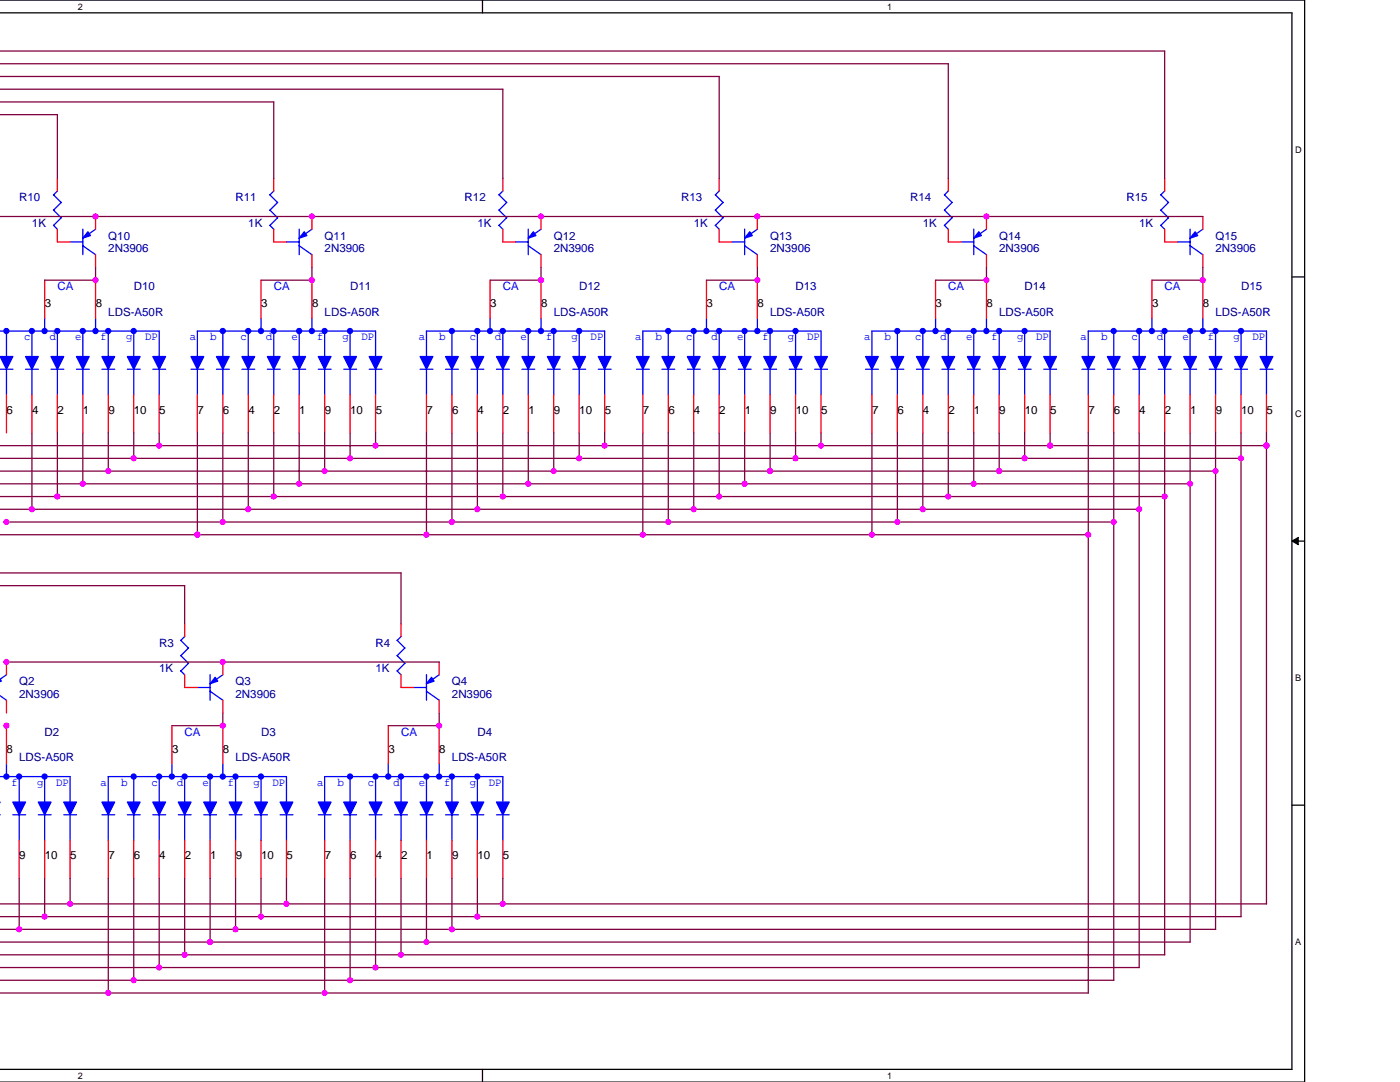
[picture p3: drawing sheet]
<svg xmlns="http://www.w3.org/2000/svg" width="279mm" height="216mm" viewBox="0 0 279 216" stroke-linecap="round" stroke-linejoin="round" font-family="sans-serif">
<path d="M0 0h260.4v215.9h-260.4M0 2.6h257.8v210.8h-257.8" fill="none" stroke="#000" stroke-width=".25"/>
<g fill="#fff">
<path d="M15.5 .3h1v2h-1z"/>
<path d="M15.5 213.6h1v2.1h-1z"/>
</g>
<path d="M96.3 0v2.6M96.3 213.4v2.5" fill="none" stroke="#000" stroke-width=".25"/>
<g fill="#fff">
<path d="M177.1 .3h1v2h-1z"/>
<path d="M177.1 213.6h1v2.1h-1z"/>
<path d="M258.5 28.9h1.3v2h-1.3z"/>
<path d="M258.5 81.6h1.3v2.1h-1.3z"/>
</g>
<path d="M257.8 55.3h2.6" fill="none" stroke="#000" stroke-width=".25"/>
<path d="M258.5 134.3h1.2v2.1h-1.2z" fill="#fff"/>
<path d="M257.8 108h2.6" fill="none" stroke="#000" stroke-width=".25"/>
<path d="M257.8 108l1.3-.8v1.5z" fill="#000" stroke="#000" stroke-width=".2"/>
<path d="M258.5 187h1.2v2.1h-1.2z" fill="#fff"/>
<path d="M257.8 160.7h2.6" fill="none" stroke="#000" stroke-width=".25"/>
<g fill="none" stroke="#00f" stroke-width=".25">
<path d="M188.5 38.9l1.5 1.5M189.3 38.1l-.8 .8M188.5 45l.8 .7M188.5 41.9l1.5 1.6M190 43.4l-1.5 1.6M190 40.4l-1.5 1.5M36.9 127l-.8 .8 1.5 1.5M37.6 132.3l-1.5 1.6 .8 .7M37.6 129.3l-1.5 1.5 1.5 1.6M0 155h14v5.1M1.3 152.4v2.6M3.8 155v5.1"/>
<path d="M8.9 155v5.1M0 162.6h.1M2.6 162.6h2.5M3.8 162.6v5.1M7.6 162.6h2.6M8.9 162.6v5.1M12.7 162.6h2.6M14 162.6v5.1"/>
</g>
<path d="M189.3 35.6v2.5M189.3 45.7v2.6M36.9 124.5v2.5M36.9 134.6v2.6" fill="none" stroke="#f00" stroke-width=".25"/>
<g fill="#00f" stroke="#00f" stroke-width=".25">
<path d="M0 160v2.6z" fill-rule="evenodd"/>
<path d="M2.6 160h2.5l-1.3 2.6z" fill-rule="evenodd"/>
<path d="M7.6 160h2.6l-1.3 2.6z" fill-rule="evenodd"/>
<path d="M12.7 160h2.6l-1.3 2.6z" fill-rule="evenodd"/>
<circle cx="3.8" cy="154.9" r=".5"/>
<circle cx="8.9" cy="154.9" r=".5"/>
</g>
<circle cx="1.3" cy="154.9" r=".5" fill="#00f"/>
<g fill="none" stroke="#00f" stroke-width=".25">
<path d="M11.5 38.1l-.8 .8 1.5 1.5M53.8 38.9l1.6 1.5M54.7 38.1l-.8 .8M100.4 38.1l-.8 .8 1.5 1.5M142.7 38.9l1.6 1.5M143.6 38.1l-.8 .8M232.5 38.1l-.9 .8 1.6 1.5M10.7 45l.8 .7M12.2 40.4l-1.5 1.5 1.5 1.5-1.5 1.6M14 48.3h2.5M16.5 49l2.6 1.8M16.5 45.7v5.1"/>
<path d="M19.1 45.7l-2.6 1.8M53.8 45l.8 .7M53.8 41.9l1.6 1.6M55.4 43.4l-1.5 1.6M55.4 40.4l-1.5 1.5M57.1 48.3h2.6M59.7 49l2.6 1.8M59.7 45.7v5.1M62.3 45.7l-2.6 1.8M99.6 45l.8 .7M101.1 40.4l-1.5 1.5 1.5 1.5-1.5 1.6M102.9 48.3h2.5"/>
<path d="M105.4 49l2.6 1.8M105.4 45.7v5.1M108 45.7l-2.6 1.8M142.7 45l.8 .7M142.7 41.9l1.6 1.5-1.5 1.6M144.3 40.4l-1.5 1.5M146 48.3h2.6M148.6 49l2.6 1.8M148.6 45.7v5.1M151.2 45.7l-2.6 1.8M191.8 48.3h2.5M194.3 49l2.6 1.8"/>
<path d="M194.3 45.7v5.1M196.9 45.7l-2.6 1.8M231.6 45l.8 .7M233.2 40.4l-1.6 1.5 1.6 1.5-1.5 1.6M234.9 48.3h2.6M237.5 49l2.6 1.8M237.5 45.7v5.1M240.1 45.7l-2.6 1.8M38.1 73.7h2.6M39.4 66.1h35.6v5.1M39.4 66.1v5.1M39.4 73.7v5.1"/>
<path d="M43.2 73.7h2.6M44.5 66.1v5.1M44.5 73.7v5.1M48.3 73.7h2.5M49.6 66.1v5.1M49.6 73.7v5.1M52.1 63.5v2.6M53.4 73.7h2.5M54.6 66.1v5.1M54.6 73.7v5.1M58.4 73.7h2.6M59.7 66.1v5.1"/>
<path d="M59.7 73.7v5.1M62.3 63.5v2.6M63.5 73.7h2.6M64.8 66.1v5.1M64.8 73.7v5.1M68.6 73.7h2.6M69.9 66.1v5.1M69.9 73.7v5.1M73.7 73.7h2.5M75 73.7v5.1M83.8 73.7h2.6M85.1 66.1h35.6v5.1"/>
<path d="M85.1 66.1v5.1M85.1 73.7v5.1M88.9 73.7h2.6M90.2 66.1v5.1M90.2 73.7v5.1M94 73.7h2.6M95.3 66.1v5.1M95.3 73.7v5.1M97.8 63.5v2.6M99.1 73.7h2.5M100.4 66.1v5.1M100.4 73.7v5.1"/>
<path d="M104.2 73.7h2.5M105.4 66.1v5.1M105.4 73.7v5.1M108 63.5v2.6M109.2 73.7h2.6M110.5 66.1v5.1M110.5 73.7v5.1M114.3 73.7h2.6M115.6 66.1v5.1M115.6 73.7v5.1M119.4 73.7h2.6M120.7 73.7v5.1"/>
<path d="M127 73.7h2.6M128.3 71.2v-5.1h35.6v5.1M128.3 73.7v5.1M132.1 73.7h2.6M133.4 66.1v5.1M133.4 73.7v5.1M137.2 73.7h2.5M138.5 66.1v5.1M138.5 73.7v5.1M141 63.5v2.6M142.3 73.7h2.5M143.5 66.1v5.1"/>
<path d="M143.5 73.7v5.1M147.3 73.7h2.6M148.6 66.1v5.1M148.6 73.7v5.1M151.2 63.5v2.6M152.4 73.7h2.6M153.7 66.1v5.1M153.7 73.7v5.1M157.5 73.7h2.6M158.8 66.1v5.1M158.8 73.7v5.1M162.6 73.7h2.5"/>
<path d="M163.9 73.7v5.1M172.7 73.7h2.6M174 66.1h35.6v5.1M174 66.1v5.1M174 73.7v5.1M177.8 73.7h2.6M179.1 66.1v5.1M179.1 73.7v5.1M182.9 73.7h2.6M184.2 66.1v5.1M184.2 73.7v5.1M186.7 63.5v2.6"/>
<path d="M188 73.7h2.5M189.3 66.1v5.1M189.3 73.7v5.1M193.1 73.7h2.5M194.3 66.1v5.1M194.3 73.7v5.1M196.9 63.5v2.6M198.1 73.7h2.6M199.4 66.1v5.1M199.4 73.7v5.1M203.2 73.7h2.6M204.5 66.1v5.1"/>
<path d="M204.5 73.7v5.1M208.3 73.7h2.6M209.6 73.7v5.1M215.9 73.7h2.6M217.2 71.2v-5.1h35.6v5.1M217.2 73.7v5.1M221 73.7h2.6M222.3 66.1v5.1M222.3 73.7v5.1M226.1 73.7h2.5M227.4 66.1v5.1M227.4 73.7v5.1"/>
<path d="M229.9 63.5v2.6M231.2 73.7h2.5M232.4 66.1v5.1M232.4 73.7v5.1M236.2 73.7h2.6M237.5 66.1v5.1M237.5 73.7v5.1M240.1 63.5v2.6M241.3 73.7h2.6M242.6 66.1v5.1M242.6 73.7v5.1M246.4 73.7h2.6"/>
<path d="M247.7 66.1v5.1M247.7 73.7v5.1M251.5 73.7h2.5M252.8 73.7v5.1M0 138.8l1.3 .9M1.3 134.6l-1.3 1M39.4 137.2h2.5M41.9 137.9l2.6 1.8M41.9 134.6v5.1M44.5 134.6l-2.6 1.8M79.2 133.9l.8 .7M79.2 130.8l1.6 1.6"/>
<path d="M79.2 127.8l1.6 1.5M80.1 127l-.8 .8M80.8 132.3l-1.5 1.6M80.8 129.3l-1.5 1.5M82.5 137.2h2.6M85.1 137.9l2.6 1.8M85.1 134.6v5.1M87.7 134.6l-2.6 1.8M26.7 155v5.1M31.8 155v5.1M34.3 152.4v2.6M36.9 155v5.1"/>
<path d="M41.9 155v5.1M44.5 152.4v2.6M47 155v5.1M52.1 155v5.1M64.8 155h35.6v5.1M64.8 155v5.1M69.9 155v5.1M75 155v5.1M77.5 152.4v2.6M80 155v5.1M85.1 155v5.1M87.7 152.4v2.6"/>
<path d="M90.2 155v5.1M95.3 155v5.1M20.3 162.6h2.6M21.6 160.1v-5.1h35.6v5.1M21.6 162.6v5.1M25.4 162.6h2.6M26.7 162.6v5.1M30.5 162.6h2.6M31.8 162.6v5.1M35.6 162.6h2.5M36.9 162.6v5.1M40.7 162.6h2.5"/>
<path d="M41.9 162.6v5.1M45.7 162.6h2.6M47 162.6v5.1M50.8 162.6h2.6M52.1 162.6v5.1M55.9 162.6h2.6M57.2 162.6v5.1M63.5 162.6h2.6M64.8 162.6v5.1M68.6 162.6h2.6M69.9 162.6v5.1M73.7 162.6h2.5"/>
<path d="M75 162.6v5.1M78.8 162.6h2.5M80 162.6v5.1M83.8 162.6h2.6M85.1 162.6v5.1M88.9 162.6h2.6M90.2 162.6v5.1M94 162.6h2.6M95.3 162.6v5.1M99.1 162.6h2.5M100.4 162.6v5.1"/>
<circle cx="1.3" cy="154.9" r=".5"/>
</g>
<g fill="none" stroke="#f00" stroke-width=".25">
<path d="M11.5 35.6v2.5M54.6 35.6v2.5M100.4 35.6v2.5M143.5 35.6v2.5M232.4 35.6v2.5M11.5 45.7v2.6h2.5M19.1 43.2v2.5M19.1 50.8v2.6M52.1 55.9v7.6M54.6 45.7v2.6h2.6M62.3 43.2v2.5M62.3 50.8v2.6"/>
<path d="M62.3 55.9v7.6M97.8 55.9v7.6M100.4 45.7v2.6h2.5M108 43.2v2.5M108 50.8v2.6M108 55.9v7.6M141 55.9v7.6M143.5 45.7v2.6h2.6M151.2 43.2v2.5M151.2 50.8v2.6M151.2 55.9v7.6M186.7 55.9v7.6"/>
<path d="M189.3 48.3h2.5M196.9 43.2v2.5M196.9 50.8v2.6M196.9 55.9v7.6M229.9 55.9v7.6M232.4 45.7v2.6h2.6M240.1 43.2v2.5M240.1 50.8v2.6M240.1 55.9v7.6M39.4 78.8v7.6M44.5 78.8v7.6M49.6 78.8v7.6"/>
<path d="M54.6 78.8v7.6M59.7 78.8v7.6M64.8 78.8v7.6M69.9 78.8v7.6M75 78.8v7.6M85.1 78.8v7.6M90.2 78.8v7.6M95.3 78.8v7.6M100.4 78.8v7.6M105.4 78.8v7.6M110.5 78.8v7.6M115.6 78.8v7.6"/>
<path d="M120.7 78.8v7.6M128.3 78.8v7.6M133.4 78.8v7.6M138.5 78.8v7.6M143.5 78.8v7.6M148.6 78.8v7.6M153.7 78.8v7.6M158.8 78.8v7.6M163.9 78.8v7.6M174 78.8v7.6M179.1 78.8v7.6M184.2 78.8v7.6"/>
<path d="M189.3 78.8v7.6M194.3 78.8v7.6M199.4 78.8v7.6M204.5 78.8v7.6M209.6 78.8v7.6M217.2 78.8v7.6M222.3 78.8v7.6M227.4 78.8v7.6M232.4 78.8v7.6M237.5 78.8v7.6M242.6 78.8v7.6M247.7 78.8v7.6"/>
<path d="M252.8 78.8v7.6M1.3 132.1v2.5M1.3 139.7v2.6M36.9 137.2h2.5M44.5 132.1v2.5M44.5 139.7v2.6M80 134.6v2.6h2.6M80 124.5v2.5M87.7 132.1v2.5M87.7 139.7v2.6M1.3 144.8v7.6M34.3 144.8v7.6"/>
<path d="M44.5 144.8v7.6M77.5 144.8v7.6M87.7 144.8v7.6M3.8 167.7v7.6M8.9 167.7v7.6M14 167.7v7.6M21.6 167.7v7.6M26.7 167.7v7.6M31.8 167.7v7.6M36.9 167.7v7.6M41.9 167.7v7.6M47 167.7v7.6"/>
<path d="M52.1 167.7v7.6M57.2 167.7v7.6M64.8 167.7v7.6M69.9 167.7v7.6M75 167.7v7.6M80 167.7v7.6M85.1 167.7v7.6M90.2 167.7v7.6M95.3 167.7v7.6M100.4 167.7v7.6"/>
</g>
<g fill="#00f" stroke="#00f" stroke-width=".25">
<path d="M83.8 71.1h2.6l-1.3 2.6z" fill-rule="evenodd"/>
<path d="M88.9 71.1h2.6l-1.3 2.6z" fill-rule="evenodd"/>
<path d="M94 71.1h2.5l-1.2 2.6z" fill-rule="evenodd"/>
<path d="M99.1 71.1h2.5l-1.2 2.6z" fill-rule="evenodd"/>
<path d="M104.2 71.1h2.5l-1.3 2.6z" fill-rule="evenodd"/>
<path d="M109.2 71.1h2.6l-1.3 2.6z" fill-rule="evenodd"/>
<path d="M114.3 71.1h2.6l-1.3 2.6z" fill-rule="evenodd"/>
<path d="M119.4 71.1h2.5l-1.2 2.6z" fill-rule="evenodd"/>
<path d="M60.7 46.2l.5 .8-1.5 .5z" fill-rule="evenodd"/>
<path d="M149.6 46.2l.5 .8-1.5 .5z" fill-rule="evenodd"/>
<path d="M86.1 135.1l.5 .8-1.5 .5z" fill-rule="evenodd"/>
<path d="M0 135.1l.3 .8-.3 .5z" fill-rule="evenodd"/>
<path d="M238.5 46.2l.5 .8-1.5 .5z" fill-rule="evenodd"/>
<path d="M172.7 71.1h2.6l-1.3 2.6z" fill-rule="evenodd"/>
<path d="M177.8 71.1h2.6l-1.3 2.6z" fill-rule="evenodd"/>
<path d="M182.9 71.1h2.5l-1.2 2.6z" fill-rule="evenodd"/>
<path d="M188 71.1h2.5l-1.2 2.6z" fill-rule="evenodd"/>
<path d="M193.1 71.1h2.5l-1.3 2.6z" fill-rule="evenodd"/>
<path d="M198.1 71.1h2.6l-1.3 2.6z" fill-rule="evenodd"/>
<path d="M203.2 71.1h2.6l-1.3 2.6z" fill-rule="evenodd"/>
<path d="M208.3 71.1h2.5l-1.2 2.6z" fill-rule="evenodd"/>
<path d="M106.4 46.2l.6 .8-1.6 .5z" fill-rule="evenodd"/>
<path d="M42.9 135.1l.6 .8-1.6 .5z" fill-rule="evenodd"/>
<path d="M20.3 160h2.6l-1.3 2.6z" fill-rule="evenodd"/>
<path d="M25.4 160h2.6l-1.3 2.6z" fill-rule="evenodd"/>
<path d="M30.5 160h2.5l-1.2 2.6z" fill-rule="evenodd"/>
<path d="M35.6 160h2.5l-1.2 2.6z" fill-rule="evenodd"/>
<path d="M40.7 160h2.5l-1.3 2.6z" fill-rule="evenodd"/>
<path d="M45.7 160h2.6l-1.3 2.6z" fill-rule="evenodd"/>
<path d="M50.8 160h2.6l-1.3 2.6z" fill-rule="evenodd"/>
<path d="M55.9 160h2.5l-1.2 2.6z" fill-rule="evenodd"/>
<path d="M38.1 71.1h2.6l-1.3 2.6z" fill-rule="evenodd"/>
<path d="M43.2 71.1h2.5l-1.2 2.6z" fill-rule="evenodd"/>
<path d="M48.3 71.1h2.5l-1.2 2.6z" fill-rule="evenodd"/>
<path d="M53.4 71.1h2.5l-1.3 2.6z" fill-rule="evenodd"/>
<path d="M58.4 71.1h2.6l-1.3 2.6z" fill-rule="evenodd"/>
<path d="M63.5 71.1h2.6l-1.3 2.6z" fill-rule="evenodd"/>
<path d="M68.6 71.1h2.5l-1.2 2.6z" fill-rule="evenodd"/>
<path d="M73.7 71.1h2.5l-1.2 2.6z" fill-rule="evenodd"/>
<path d="M63.5 160h2.6l-1.3 2.6z" fill-rule="evenodd"/>
<path d="M68.6 160h2.5l-1.2 2.6z" fill-rule="evenodd"/>
<path d="M73.7 160h2.5l-1.2 2.6z" fill-rule="evenodd"/>
<path d="M78.8 160h2.5l-1.3 2.6z" fill-rule="evenodd"/>
<path d="M83.8 160h2.6l-1.3 2.6z" fill-rule="evenodd"/>
<path d="M88.9 160h2.6l-1.3 2.6z" fill-rule="evenodd"/>
<path d="M94 160h2.5l-1.2 2.6z" fill-rule="evenodd"/>
<path d="M99.1 160h2.5l-1.2 2.6z" fill-rule="evenodd"/>
<path d="M195.3 46.2l.6 .8-1.6 .5z" fill-rule="evenodd"/>
<path d="M127 71.1h2.6l-1.3 2.6z" fill-rule="evenodd"/>
<path d="M132.1 71.1h2.5l-1.2 2.6z" fill-rule="evenodd"/>
<path d="M137.2 71.1h2.5l-1.2 2.6z" fill-rule="evenodd"/>
<path d="M142.3 71.1h2.5l-1.3 2.6z" fill-rule="evenodd"/>
<path d="M147.3 71.1h2.6l-1.3 2.6z" fill-rule="evenodd"/>
<path d="M152.4 71.1h2.6l-1.3 2.6z" fill-rule="evenodd"/>
<path d="M157.5 71.1h2.5l-1.2 2.6z" fill-rule="evenodd"/>
<path d="M162.6 71.1h2.5l-1.2 2.6z" fill-rule="evenodd"/>
<path d="M17.5 46.2l.6 .8-1.6 .5z" fill-rule="evenodd"/>
<path d="M215.9 71.1h2.6l-1.3 2.6z" fill-rule="evenodd"/>
<path d="M221 71.1h2.5l-1.2 2.6z" fill-rule="evenodd"/>
<path d="M226.1 71.1h2.5l-1.2 2.6z" fill-rule="evenodd"/>
<path d="M231.2 71.1h2.5l-1.3 2.6z" fill-rule="evenodd"/>
<path d="M236.2 71.1h2.6l-1.3 2.6z" fill-rule="evenodd"/>
<path d="M241.3 71.1h2.6l-1.3 2.6z" fill-rule="evenodd"/>
<path d="M246.4 71.1h2.5l-1.2 2.6z" fill-rule="evenodd"/>
<path d="M251.5 71.1h2.5l-1.2 2.6z" fill-rule="evenodd"/>
<circle cx="90.2" cy="66" r=".5"/>
<circle cx="95.3" cy="66" r=".5"/>
<circle cx="100.3" cy="66" r=".5"/>
<circle cx="105.4" cy="66" r=".5"/>
<circle cx="110.5" cy="66" r=".5"/>
<circle cx="115.6" cy="66" r=".5"/>
<circle cx="97.8" cy="66" r=".5"/>
<circle cx="108" cy="66" r=".5"/>
<circle cx="179.1" cy="66" r=".5"/>
<circle cx="184.2" cy="66" r=".5"/>
<circle cx="189.2" cy="66" r=".5"/>
<circle cx="194.3" cy="66" r=".5"/>
<circle cx="199.4" cy="66" r=".5"/>
<circle cx="204.5" cy="66" r=".5"/>
<circle cx="186.7" cy="66" r=".5"/>
<circle cx="196.9" cy="66" r=".5"/>
<circle cx="26.7" cy="154.9" r=".5"/>
<circle cx="31.8" cy="154.9" r=".5"/>
<circle cx="36.8" cy="154.9" r=".5"/>
<circle cx="41.9" cy="154.9" r=".5"/>
<circle cx="47" cy="154.9" r=".5"/>
<circle cx="52.1" cy="154.9" r=".5"/>
<circle cx="34.3" cy="154.9" r=".5"/>
<circle cx="44.5" cy="154.9" r=".5"/>
<circle cx="44.5" cy="66" r=".5"/>
<circle cx="49.5" cy="66" r=".5"/>
<circle cx="54.6" cy="66" r=".5"/>
<circle cx="59.7" cy="66" r=".5"/>
<circle cx="64.8" cy="66" r=".5"/>
<circle cx="69.9" cy="66" r=".5"/>
<circle cx="52.1" cy="66" r=".5"/>
<circle cx="62.2" cy="66" r=".5"/>
<circle cx="69.9" cy="154.9" r=".5"/>
<circle cx="74.9" cy="154.9" r=".5"/>
<circle cx="80" cy="154.9" r=".5"/>
<circle cx="85.1" cy="154.9" r=".5"/>
<circle cx="90.2" cy="154.9" r=".5"/>
<circle cx="95.3" cy="154.9" r=".5"/>
<circle cx="77.5" cy="154.9" r=".5"/>
<circle cx="87.6" cy="154.9" r=".5"/>
<circle cx="133.4" cy="66" r=".5"/>
<circle cx="138.4" cy="66" r=".5"/>
<circle cx="143.5" cy="66" r=".5"/>
<circle cx="148.6" cy="66" r=".5"/>
<circle cx="153.7" cy="66" r=".5"/>
<circle cx="158.8" cy="66" r=".5"/>
<circle cx="141" cy="66" r=".5"/>
<circle cx="151.1" cy="66" r=".5"/>
<circle cx="222.3" cy="66" r=".5"/>
<circle cx="227.3" cy="66" r=".5"/>
<circle cx="232.4" cy="66" r=".5"/>
<circle cx="237.5" cy="66" r=".5"/>
<circle cx="242.6" cy="66" r=".5"/>
<circle cx="247.7" cy="66" r=".5"/>
<circle cx="229.9" cy="66" r=".5"/>
<circle cx="240" cy="66" r=".5"/>
</g>
<path d="M0 71.1h2.6l-1.3 2.6z" fill="#00f"/>
<g fill="none" stroke="#00f" stroke-width=".25">
<path d="M0 66.1h31.8v5.1M0 71.1h2.6l-1.3 2.6zM0 73.7h2.6M1.3 66.1v5.1M1.3 73.7v5.1M5.1 73.7h2.6M6.4 66.1v5.1M6.4 73.7v5.1M10.2 73.7h2.5M11.5 66.1v5.1M11.5 73.7v5.1M15.3 73.7h2.5"/>
<path d="M16.5 66.1v5.1M16.5 73.7v5.1M20.3 73.7h2.6M21.6 66.1v5.1M21.6 73.7v5.1M25.4 73.7h2.6M26.7 66.1v5.1M26.7 73.7v5.1M30.5 73.7h2.6M31.8 73.7v5.1"/>
</g>
<g fill="#00f" stroke="#00f" stroke-width=".25">
<path d="M5.1 71.1h2.5l-1.2 2.6z" fill-rule="evenodd"/>
<path d="M10.2 71.1h2.5l-1.2 2.6z" fill-rule="evenodd"/>
<path d="M15.3 71.1h2.5l-1.3 2.6z" fill-rule="evenodd"/>
<path d="M20.3 71.1h2.6l-1.3 2.6z" fill-rule="evenodd"/>
<path d="M25.4 71.1h2.6l-1.3 2.6z" fill-rule="evenodd"/>
<path d="M30.5 71.1h2.5l-1.2 2.6z" fill-rule="evenodd"/>
</g>
<circle cx="1.3" cy="66" r=".5" fill="#00f"/>
<g fill="none" stroke="#00f" stroke-width=".25">
<path d="M8.9 63.5v2.6M19.1 63.5v2.6"/>
<circle cx="1.3" cy="66" r=".5"/>
</g>
<g fill="#00f" stroke="#00f" stroke-width=".25">
<circle cx="6.4" cy="66" r=".5"/>
<circle cx="11.4" cy="66" r=".5"/>
<circle cx="16.5" cy="66" r=".5"/>
<circle cx="21.6" cy="66" r=".5"/>
<circle cx="26.7" cy="66" r=".5"/>
<circle cx="8.9" cy="66" r=".5"/>
<circle cx="19.1" cy="66" r=".5"/>
</g>
<path d="M8.9 55.9v7.6M19.1 55.9v7.6M1.3 78.8v7.6M6.4 78.8v7.6M11.5 78.8v7.6M16.5 78.8v7.6M21.6 78.8v7.6M26.7 78.8v7.6M31.8 78.8v7.6" fill="none" stroke="#f00" stroke-width=".25"/>
<g fill="none" stroke="#800040" stroke-width=".25">
<path d="M0 17.8h100.4M0 15.3h143.6l-.1 20.3M0 10.2h232.4v25.4M0 12.7h189.3M100.4 17.8v17.8M189.3 12.7v22.9M0 20.3h54.6v15.3M0 22.9h11.5v12.7M0 43.2h240.1M8.9 55.9h10.2M19.1 53.4v2.5M52.1 55.9h10.2"/>
<path d="M62.3 53.4v2.5M97.8 55.9h10.2M108 53.4v2.5M141 55.9h10.2M151.2 53.4v2.5M186.7 55.9h10.2M196.9 53.4v2.5M229.9 55.9h10.2M240.1 53.4v2.5M0 88.9h252.8M0 91.5h247.7M0 94h242.6"/>
<path d="M0 99.1h232.5M0 96.5h237.5M6.4 86.4v15.2M11.5 86.4v12.7M16.5 86.4v10.2M21.6 86.4v7.6M26.7 86.4v5.1M31.8 86.4v2.5M39.4 86.4v20.3M44.5 86.4v17.8M49.6 86.4v15.2M54.6 86.4v12.7"/>
<path d="M59.7 86.4v10.2M64.8 86.4v7.6M69.9 86.4v5.1M75 86.4v2.5M85.1 86.4v20.3M90.2 86.4v17.8M95.3 86.4v15.2M100.4 86.4v12.7M105.4 86.4v10.2M110.5 86.4v7.6M115.6 86.4v5.1M120.7 86.4v2.5"/>
<path d="M128.3 86.4v20.3M133.4 86.4v17.8M138.5 86.4v15.2M143.5 86.4v12.7M148.6 86.4v10.2M153.7 86.4v7.6M158.8 86.4v5.1M163.9 86.4v2.5M174 86.4v20.3M179.1 86.4v17.8M184.2 86.4v15.2M189.3 86.4v12.7"/>
<path d="M194.3 86.4v10.2M199.4 86.4v7.6M204.5 86.4v5.1M209.6 86.4v2.5M217.2 86.4v111.8M222.3 86.4v109.2M227.4 86.4v106.7h-227.4M232.4 86.4v104.1h-232.4M237.5 86.4v101.6M242.6 86.4v99.1M247.7 86.4v96.5h-247.7M252.8 86.4v94h-252.8"/>
<path d="M0 114.3h80.1l-.1 10.2M0 116.9h36.9v7.6M0 106.7h217.2M0 101.6h227.4M1.3 104.2h221M1.3 132.1h86.4M34.3 144.8h10.2M44.5 142.3v2.5M77.5 144.8h10.2M87.7 142.3v2.5M3.8 175.3v10.2M8.9 175.3v7.6"/>
<path d="M14 175.3v5.1M21.6 175.3v22.9M26.7 175.3v20.3M31.8 175.3v17.8M36.9 175.3v15.2M41.9 175.3v12.7M47 175.3v10.2M52.1 175.3v7.6M57.2 175.3v5.1M64.8 175.3v22.9M69.9 175.3v20.3M75 175.3v17.8"/>
<path d="M80 175.3v15.2M85.1 175.3v12.7M90.2 175.3v10.2M95.3 175.3v7.6M100.4 175.3v5.1M0 188h237.5M0 195.6h222.3M0 198.1h217.2M0 185.4h242.6"/>
</g>
<g fill="#f0f" stroke="#f0f" stroke-width=".25">
<circle cx="196.9" cy="55.9" r=".5"/>
<circle cx="240" cy="55.9" r=".5"/>
</g>
<circle cx="1.3" cy="144.8" r=".5" fill="#f0f"/>
<circle cx="1.3" cy="144.8" r=".5" fill="none" stroke="#f0f" stroke-width=".25"/>
<g fill="#f0f" stroke="#f0f" stroke-width=".25">
<circle cx="57.2" cy="180.3" r=".5"/>
<circle cx="74.9" cy="88.9" r=".5"/>
<circle cx="69.9" cy="91.4" r=".5"/>
<circle cx="52.1" cy="182.9" r=".5"/>
<circle cx="64.8" cy="94" r=".5"/>
<circle cx="59.7" cy="96.5" r=".5"/>
<circle cx="237.5" cy="96.5" r=".5"/>
<circle cx="85.1" cy="188" r=".5"/>
<circle cx="47" cy="185.4" r=".5"/>
<circle cx="80" cy="190.5" r=".5"/>
<circle cx="36.8" cy="190.5" r=".5"/>
<circle cx="54.6" cy="99.1" r=".5"/>
<circle cx="74.9" cy="193" r=".5"/>
<circle cx="49.5" cy="101.6" r=".5"/>
<circle cx="90.2" cy="104.1" r=".5"/>
<circle cx="69.9" cy="195.6" r=".5"/>
<circle cx="64.8" cy="198.1" r=".5"/>
<circle cx="39.4" cy="106.7" r=".5"/>
<circle cx="85.1" cy="106.7" r=".5"/>
<circle cx="100.3" cy="180.3" r=".5"/>
<circle cx="19.1" cy="55.9" r=".5"/>
<circle cx="62.2" cy="55.9" r=".5"/>
<circle cx="108" cy="55.9" r=".5"/>
<circle cx="151.1" cy="55.9" r=".5"/>
<circle cx="204.5" cy="91.4" r=".5"/>
<circle cx="184.2" cy="101.6" r=".5"/>
<circle cx="31.8" cy="193" r=".5"/>
<circle cx="153.7" cy="94" r=".5"/>
<circle cx="95.3" cy="101.6" r=".5"/>
<circle cx="189.2" cy="99.1" r=".5"/>
<circle cx="11.4" cy="99.1" r=".5"/>
</g>
<circle cx="1.3" cy="104.1" r=".5" fill="#f0f"/>
<circle cx="1.3" cy="104.1" r=".5" fill="none" stroke="#f0f" stroke-width=".25"/>
<g fill="#f0f" stroke="#f0f" stroke-width=".25">
<circle cx="133.4" cy="104.1" r=".5"/>
<circle cx="105.4" cy="96.5" r=".5"/>
<circle cx="26.7" cy="91.4" r=".5"/>
<circle cx="179.1" cy="104.1" r=".5"/>
<circle cx="39.4" cy="106.7" r=".5"/>
<circle cx="138.4" cy="101.6" r=".5"/>
<circle cx="3.8" cy="185.4" r=".5"/>
<circle cx="232.4" cy="99.1" r=".5"/>
<circle cx="217.2" cy="106.7" r=".5"/>
<circle cx="148.6" cy="96.5" r=".5"/>
<circle cx="21.6" cy="198.1" r=".5"/>
<circle cx="242.6" cy="94" r=".5"/>
<circle cx="90.2" cy="185.4" r=".5"/>
<circle cx="199.4" cy="94" r=".5"/>
<circle cx="21.6" cy="94" r=".5"/>
<circle cx="16.5" cy="96.5" r=".5"/>
<circle cx="247.7" cy="91.4" r=".5"/>
<circle cx="194.3" cy="96.5" r=".5"/>
<circle cx="26.7" cy="195.6" r=".5"/>
<circle cx="41.9" cy="188" r=".5"/>
<circle cx="44.5" cy="104.1" r=".5"/>
<circle cx="174" cy="106.7" r=".5"/>
<circle cx="100.3" cy="99.1" r=".5"/>
<circle cx="227.3" cy="101.6" r=".5"/>
<circle cx="158.8" cy="91.4" r=".5"/>
<circle cx="115.6" cy="91.4" r=".5"/>
<circle cx="222.3" cy="104.1" r=".5"/>
<circle cx="143.5" cy="99.1" r=".5"/>
<circle cx="95.3" cy="182.9" r=".5"/>
<circle cx="110.5" cy="94" r=".5"/>
<circle cx="6.4" cy="101.6" r=".5"/>
</g>
<circle cx="1.3" cy="132.1" r=".5" fill="#f0f"/>
<circle cx="1.3" cy="132.1" r=".5" fill="none" stroke="#f0f" stroke-width=".25"/>
<g fill="#f0f" stroke="#f0f" stroke-width=".25">
<circle cx="44.5" cy="132.1" r=".5"/>
<circle cx="19.1" cy="43.2" r=".5"/>
<circle cx="108" cy="43.2" r=".5"/>
<circle cx="196.9" cy="43.2" r=".5"/>
<circle cx="62.2" cy="43.2" r=".5"/>
<circle cx="44.5" cy="144.8" r=".5"/>
<circle cx="87.6" cy="144.8" r=".5"/>
<circle cx="14" cy="180.3" r=".5"/>
<circle cx="163.8" cy="88.9" r=".5"/>
<circle cx="252.7" cy="88.9" r=".5"/>
<circle cx="209.6" cy="88.9" r=".5"/>
<circle cx="120.7" cy="88.9" r=".5"/>
<circle cx="151.1" cy="43.2" r=".5"/>
<circle cx="8.9" cy="182.9" r=".5"/>
<circle cx="128.3" cy="106.7" r=".5"/>
<circle cx="31.8" cy="88.9" r=".5"/>
</g>
<g font-size="2.3" fill="#000080">
<text x="3.8" y="40.2">R10</text>
<text x="47" y="40.2">R11</text>
<text x="92.7" y="40.2">R12</text>
<text x="135.9" y="40.2">R13</text>
<text x="181.6" y="40.2">R14</text>
<text x="224.8" y="40.2">R15</text>
<text x="6.4" y="45.3">1K</text>
<text x="21.6" y="47.8">Q10</text>
<text x="49.6" y="45.3">1K</text>
<text x="64.8" y="47.8">Q11</text>
<text x="95.3" y="45.3">1K</text>
<text x="110.5" y="47.8">Q12</text>
<text x="138.5" y="45.3">1K</text>
<text x="153.7" y="47.8">Q13</text>
<text x="184.2" y="45.3">1K</text>
<text x="199.4" y="47.8">Q14</text>
<text x="227.4" y="45.3">1K</text>
<text x="242.6" y="47.8">Q15</text>
<text x="21.6" y="50.3">2N3906</text>
<text x="64.8" y="50.3">2N3906</text>
<text x="110.5" y="50.3">2N3906</text>
<text x="153.7" y="50.3">2N3906</text>
<text x="199.4" y="50.3">2N3906</text>
<text x="242.6" y="50.3">2N3906</text>
<text x="26.7" y="58">D10</text>
<text x="69.9" y="58">D11</text>
<text x="115.6" y="58">D12</text>
<text x="158.8" y="58">D13</text>
<text x="204.5" y="58">D14</text>
<text x="247.7" y="58">D15</text>
<text x="21.6" y="63">LDS-A50R</text>
<text x="64.8" y="63">LDS-A50R</text>
<text x="110.5" y="63">LDS-A50R</text>
<text x="153.7" y="63">LDS-A50R</text>
<text x="199.4" y="63">LDS-A50R</text>
<text x="242.6" y="63">LDS-A50R</text>
<text x="31.8" y="129.1">R3</text>
<text x="75" y="129.1">R4</text>
<text x="3.8" y="136.7">Q2</text>
<text x="31.8" y="134.2">1K</text>
<text x="47" y="136.7">Q3</text>
<text x="75" y="134.2">1K</text>
<text x="90.2" y="136.7">Q4</text>
<text x="3.8" y="139.2">2N3906</text>
<text x="47" y="139.2">2N3906</text>
<text x="90.2" y="139.2">2N3906</text>
<text x="8.9" y="146.9">D2</text>
<text x="52.1" y="146.9">D3</text>
<text x="95.3" y="146.9">D4</text>
<text x="3.8" y="151.9">LDS-A50R</text>
<text x="47" y="151.9">LDS-A50R</text>
<text x="90.2" y="151.9">LDS-A50R</text>
</g>
<g font-size="2.3" fill="#00f">
<text x="11.5" y="58">CA</text>
<text x="54.6" y="58">CA</text>
<text x="100.4" y="58">CA</text>
<text x="143.5" y="58">CA</text>
<text x="189.3" y="58">CA</text>
<text x="232.4" y="58">CA</text>
<text x="4.8" y="67.9">c</text>
<text x="9.9" y="67.9">d</text>
<text x="15" y="67.9">e</text>
<text x="20.1" y="67.9">f</text>
<text x="25.2" y="67.9">g</text>
<text x="29" y="67.9">DP</text>
<text x="37.9" y="67.9">a</text>
<text x="41.9" y="67.9">b</text>
<text x="48" y="67.9">c</text>
<text x="53.1" y="67.9">d</text>
<text x="58.2" y="67.9">e</text>
<text x="63.3" y="67.9">f</text>
<text x="68.3" y="67.9">g</text>
<text x="72.2" y="67.9">DP</text>
<text x="83.6" y="67.9">a</text>
<text x="87.7" y="67.9">b</text>
<text x="93.7" y="67.9">c</text>
<text x="98.8" y="67.9">d</text>
<text x="103.9" y="67.9">e</text>
<text x="109" y="67.9">f</text>
<text x="114.1" y="67.9">g</text>
<text x="117.9" y="67.9">DP</text>
<text x="126.8" y="67.9">a</text>
<text x="130.8" y="67.9">b</text>
<text x="136.9" y="67.9">c</text>
<text x="142" y="67.9">d</text>
<text x="147.1" y="67.9">e</text>
<text x="152.2" y="67.9">f</text>
<text x="157.2" y="67.9">g</text>
<text x="161.1" y="67.9">DP</text>
<text x="172.5" y="67.9">a</text>
<text x="176.6" y="67.9">b</text>
<text x="182.6" y="67.9">c</text>
<text x="187.7" y="67.9">d</text>
<text x="192.8" y="67.9">e</text>
<text x="197.9" y="67.9">f</text>
<text x="203" y="67.9">g</text>
<text x="206.8" y="67.9">DP</text>
<text x="215.7" y="67.9">a</text>
<text x="219.7" y="67.9">b</text>
<text x="225.8" y="67.9">c</text>
<text x="230.9" y="67.9">d</text>
<text x="236" y="67.9">e</text>
<text x="241.1" y="67.9">f</text>
<text x="246.1" y="67.9">g</text>
<text x="250" y="67.9">DP</text>
<text x="36.9" y="146.9">CA</text>
<text x="80" y="146.9">CA</text>
<text x="2.3" y="156.8">f</text>
<text x="7.4" y="156.8">g</text>
<text x="11.2" y="156.8">DP</text>
<text x="20.1" y="156.8">a</text>
<text x="24.2" y="156.8">b</text>
<text x="30.2" y="156.8">c</text>
<text x="35.3" y="156.8">d</text>
<text x="40.4" y="156.8">e</text>
<text x="45.5" y="156.8">f</text>
<text x="50.6" y="156.8">g</text>
<text x="54.4" y="156.8">DP</text>
<text x="63.3" y="156.8">a</text>
<text x="67.3" y="156.8">b</text>
<text x="73.4" y="156.8">c</text>
<text x="78.5" y="156.8">d</text>
<text x="83.6" y="156.8">e</text>
<text x="88.7" y="156.8">f</text>
<text x="93.7" y="156.8">g</text>
<text x="97.6" y="156.8">DP</text>
</g>
<g font-size="2.3">
<text x="8.9" y="61.3">3</text>
<text x="19.1" y="61.3">8</text>
<text x="52.1" y="61.3">3</text>
<text x="62.3" y="61.3">8</text>
<text x="97.8" y="61.3">3</text>
<text x="108" y="61.3">8</text>
<text x="141" y="61.3">3</text>
<text x="151.2" y="61.3">8</text>
<text x="186.7" y="61.3">3</text>
<text x="196.9" y="61.3">8</text>
<text x="229.9" y="61.3">3</text>
<text x="240.1" y="61.3">8</text>
<text x="1.3" y="82.6">6</text>
<text x="6.4" y="82.6">4</text>
<text x="11.5" y="82.6">2</text>
<text x="16.6" y="82.6">1</text>
<text x="21.6" y="82.6">9</text>
<text x="26.7" y="82.6">10</text>
<text x="31.8" y="82.6">5</text>
<text x="39.4" y="82.6">7</text>
<text x="44.5" y="82.6">6</text>
<text x="49.6" y="82.6">4</text>
<text x="54.7" y="82.6">2</text>
<text x="59.7" y="82.6">1</text>
<text x="64.8" y="82.6">9</text>
<text x="69.9" y="82.6">10</text>
<text x="75" y="82.6">5</text>
<text x="85.1" y="82.6">7</text>
<text x="90.2" y="82.6">6</text>
<text x="95.3" y="82.6">4</text>
<text x="100.4" y="82.6">2</text>
<text x="105.5" y="82.6">1</text>
<text x="110.5" y="82.6">9</text>
<text x="115.6" y="82.6">10</text>
<text x="120.7" y="82.6">5</text>
<text x="128.3" y="82.6">7</text>
<text x="133.4" y="82.6">6</text>
<text x="138.5" y="82.6">4</text>
<text x="143.6" y="82.6">2</text>
<text x="148.6" y="82.6">1</text>
<text x="153.7" y="82.6">9</text>
<text x="158.8" y="82.6">10</text>
<text x="163.9" y="82.6">5</text>
<text x="174" y="82.6">7</text>
<text x="179.1" y="82.6">6</text>
<text x="184.2" y="82.6">4</text>
<text x="189.3" y="82.6">2</text>
<text x="194.4" y="82.6">1</text>
<text x="199.4" y="82.6">9</text>
<text x="204.5" y="82.6">10</text>
<text x="209.6" y="82.6">5</text>
<text x="217.2" y="82.6">7</text>
<text x="222.3" y="82.6">6</text>
<text x="227.4" y="82.6">4</text>
<text x="232.5" y="82.6">2</text>
<text x="237.5" y="82.6">1</text>
<text x="242.6" y="82.6">9</text>
<text x="247.7" y="82.6">10</text>
<text x="252.8" y="82.6">5</text>
<text x="1.3" y="150.2">8</text>
<text x="34.3" y="150.2">3</text>
<text x="44.5" y="150.2">8</text>
<text x="77.5" y="150.2">3</text>
<text x="87.7" y="150.2">8</text>
<text x="3.9" y="171.5">9</text>
<text x="8.9" y="171.5">10</text>
<text x="14" y="171.5">5</text>
<text x="21.6" y="171.5">7</text>
<text x="26.7" y="171.5">6</text>
<text x="31.8" y="171.5">4</text>
<text x="36.9" y="171.5">2</text>
<text x="42" y="171.5">1</text>
<text x="47" y="171.5">9</text>
<text x="52.1" y="171.5">10</text>
<text x="57.2" y="171.5">5</text>
<text x="64.8" y="171.5">7</text>
<text x="69.9" y="171.5">6</text>
<text x="75" y="171.5">4</text>
<text x="80.1" y="171.5">2</text>
<text x="85.1" y="171.5">1</text>
<text x="90.2" y="171.5">9</text>
<text x="95.3" y="171.5">10</text>
<text x="100.4" y="171.5">5</text>
</g>
<g font-size="1.8">
<text x="15.5" y="1.9">2</text>
<text x="177.1" y="1.9">1</text>
<text x="258.5" y="30.5">D</text>
<text x="258.5" y="83.2">C</text>
<text x="258.5" y="136">B</text>
<text x="258.5" y="188.7">A</text>
<text x="15.5" y="215.3">2</text>
<text x="177.1" y="215.3">1</text>
</g>
</svg>
